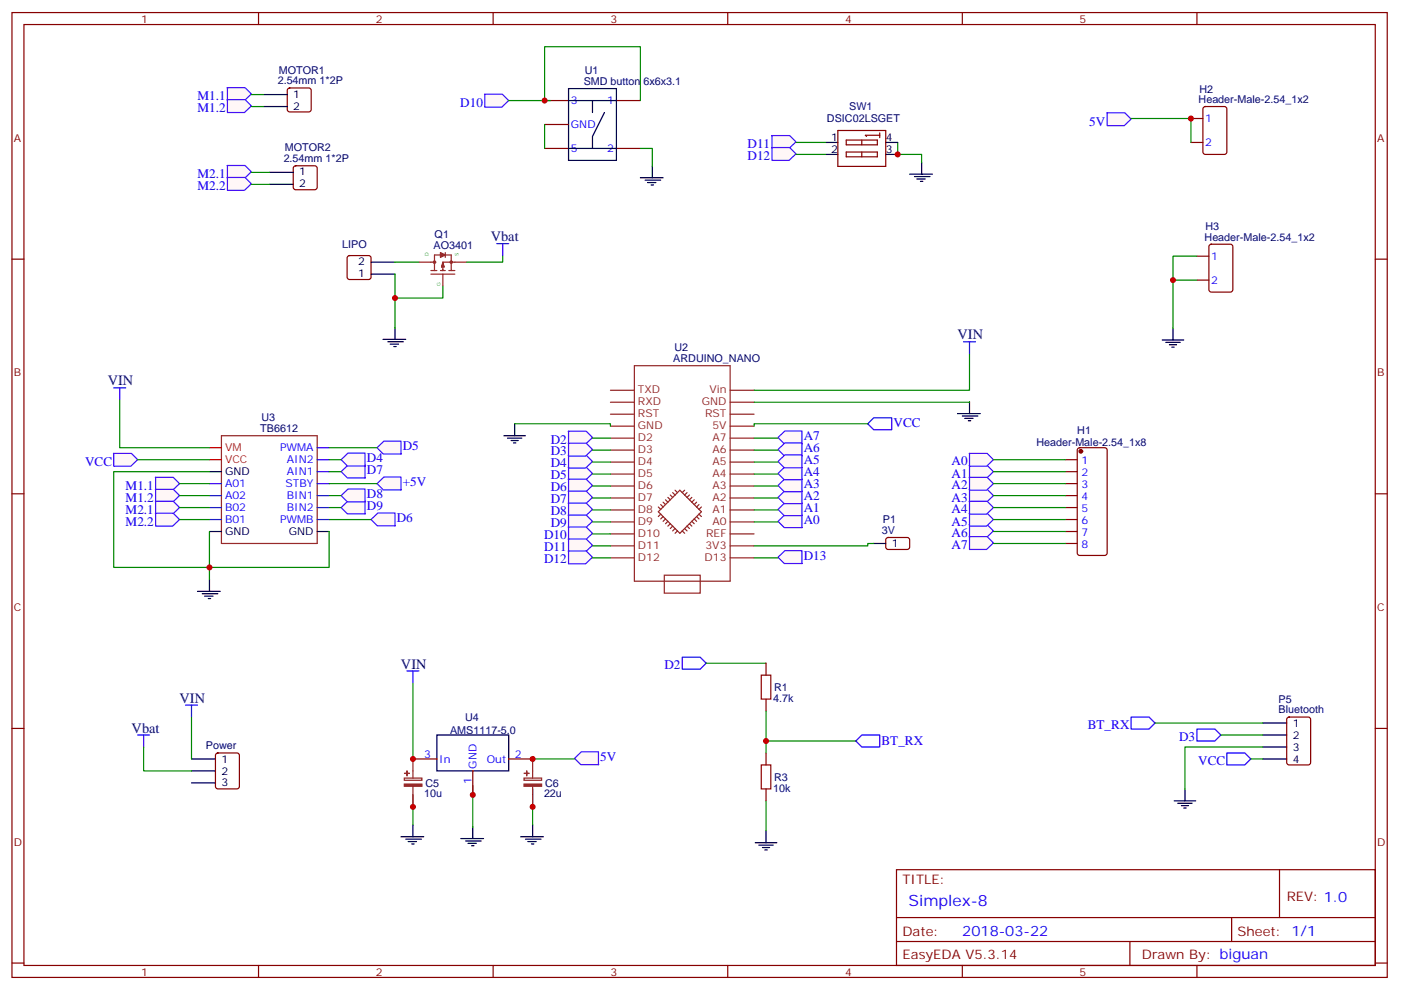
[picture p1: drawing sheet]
<svg xmlns="http://www.w3.org/2000/svg" width="413mm" height="292mm" viewBox="0 0 413 292" stroke-linecap="round" stroke-linejoin="round" font-family="sans-serif">
<g fill="none" stroke="#870000" stroke-width=".35">
<path d="M3.5 3.7h405.4v284.3h-405.4zM7.1 7.2h398.2v277.3h-398.2zM76.2 3.7v3.5M145.3 3.7v3.5M214.5 3.7v3.5M283.6 3.7v3.5M352.8 3.7v3.5M84.9 26.1l.5-.2h5.6l.5 .2 .2 .5v5.7l-.2 .5-.5 .2h-5.6l-.5-.2-.2-.5v-5.7zM86.7 49.1l.4-.2h5.7l.5 .2 .2 .5v5.6l-.2 .5-.5 .2h-5.7l-.5-.2-.2-.5v-5.6zM3.5 76.4h3.6M102.5 75.5l.5-.2h5.7l.5 .2 .2 .5v5.7l-.3 .5-.4 .2h-5.7l-.5-.3-.2-.4v-5.7zM405.3 76.4h3.6"/>
<path d="M3.5 145.5h3.6M405.3 145.5h3.6M3.5 214.7h3.6M405.3 214.7h3.6M264.2 256.3h141.1v28.2h-141.1zM377.1 256.3v14.1M264.2 270.4h141.1M264.2 277.5h141.1M333 277.5v7M363 270.4v7.1M3.5 283.8h3.6M76.2 284.5v3.5"/>
<path d="M145.3 284.5v3.5M214.5 284.5v3.5M283.6 284.5v3.5M352.8 284.5v3.5M405.3 283.8h3.6"/>
</g>
<g fill="none" stroke="#000" stroke-width=".35">
<path d="M77.6 27.9h7.1M77.6 31.4h7.1M79.4 50.8h7M79.4 54.3h7M109.4 77.3h7M109.4 80.8h7M116.4 96.5v3.5M112.9 100h6.7M114.3 100.7h4.6M115 101.4h2.5M116.1 102.1h.7M285.8 118.4v3.5"/>
<path d="M61.7 139h3.6M282.2 121.9h6.7M283.6 122.6h4.6M284.3 123.3h2.5M285.4 124h.7M61.7 156.6h3.6M93.5 156.6h3.5M58.2 174.3h6.7M59.6 175h4.6M60.3 175.7h2.5M61.4 176.4h.7M61.7 170.7v3.6"/>
</g>
<g fill="none" stroke="#00f" stroke-width=".35">
<path d="M146.4 71.8h3.5M148.2 71.8v3.5M93.5 139h3.5M93.5 135.5h3.5M93.5 131.9h3.5M61.7 142.5h3.6M61.7 146h3.6M61.7 149.6h3.6M61.7 153.1h3.6M93.5 142.5h3.5M93.5 146h3.5M93.5 149.6h3.5"/>
<path d="M93.5 153.1h3.5"/>
</g>
<g fill="none" stroke="#8c2424" stroke-width=".35">
<path d="M179.9 118.5h7.1M179.9 115h7.1M187 107.8h28.2v63.5h-28.2zM215.2 118.5h7M215.2 115h7M65.3 128.4h28.2v31.8h-28.2zM179.9 139.7h7.1M179.9 136.2h7.1M179.9 132.6h7.1M179.9 129.1h7.1M179.9 125.6h7.1M179.9 122.1h7.1"/>
<path d="M215.2 139.7h7M215.2 136.2h7M215.2 132.6h7M215.2 129.1h7M215.2 125.6h7M215.2 122.1h7M179.9 157.3h7.1M179.9 153.8h7.1M179.9 150.3h7.1M179.9 146.8h7.1M179.9 143.2h7.1M194 150.8l6.4-6.3 6.3 6.3-6.3 6.4z"/>
<path d="M194 149.4l.7 .7M194.7 148.7l.7 .7M194.7 151.5l-.7 .7M195.4 148l.7 .7M195.4 152.2l-.7 .7M196.1 147.3l.7 .7M196.1 152.9l-.7 .7M196.8 146.6l.8 .7M196.8 153.6l-.7 .7M197.6 145.9l.7 .7M197.6 154.3l-.8 .7M198.3 145.2l.7 .7"/>
<path d="M198.3 155l-.7 .8M199 144.5l.7 .7M199 155.8l-.7 .7M199.7 156.5l-.7 .7M201.1 156.5l.7 .7M201.8 155.8l.7 .7M201.8 144.5l-.7 .7M202.5 155l.7 .8M202.5 145.2l-.7 .7M203.2 154.3l.7 .7M203.2 145.9l-.7 .7M203.9 153.6l.7 .7"/>
<path d="M203.9 146.6l-.7 .7M204.6 152.9l.7 .7M204.6 147.3l-.7 .7M205.3 152.2l.7 .7M205.3 148l-.7 .7M206 151.5l.7 .7M206 148.7l-.7 .7M206.7 149.4l-.7 .7M215.2 157.3h7M215.2 153.8h7M215.2 150.3h7M215.2 146.8h7"/>
<path d="M215.2 143.2h7M179.9 160.9h7.1M179.9 164.4h7.1M195.8 169.5h10.6v5.3h-10.6zM215.2 160.9h7M215.2 164.4h7"/>
</g>
<path d="M61.7 131.9h3.6M61.7 135.5h3.6" fill="none" stroke="#f00" stroke-width=".35"/>
<path d="M222.2 118.5h63.6M61.7 156.6v14.1" fill="none" stroke="#008700" stroke-width=".35"/>
<path d="M33.4 133.6h5.3l1.9 1.9-2.1 1.9h-5z" fill="#fff7f7" stroke="#420aff" stroke-width=".35"/>
<path d="M35.3 117.8v14.1h26.4M285.8 104.4v10.6h-63.6M40.6 135.5h21.1" fill="none" stroke="#008700" stroke-width=".35"/>
<path d="M33.5 114.3h3.5M35.3 114.3v3.5M284 100.7h3.5M285.8 100.7v3.5" fill="none" stroke="#00f" stroke-width=".35"/>
<g fill="#fff7f7" stroke="#420aff" stroke-width=".35">
<path d="M111.1 131.9l2.1-1.9h5l.1 3.8h-5.3z"/>
<path d="M109.4 153.1l2-1.9h5l.1 3.8h-5.3z"/>
</g>
<path d="M97 131.9h14.1M97 153.1h12.4" fill="none" stroke="#008700" stroke-width=".35"/>
<path d="M111.1 142.5l2.1-1.9h5l.1 3.8h-5.3z" fill="#fff7f7" stroke="#420aff" stroke-width=".35"/>
<path d="M97 142.5h14.1" fill="none" stroke="#008700" stroke-width=".35"/>
<g fill="#fff7f7" stroke="#420aff" stroke-width=".35">
<path d="M167.5 137.7h5.3l1.8 1.8-2 2h-5z"/>
<path d="M167.5 141.2h5.3l1.8 1.9-2 1.9h-5z"/>
</g>
<path d="M174.6 139.7h5.3M174.6 143.2h5.3" fill="none" stroke="#008700" stroke-width=".35"/>
<g fill="#fff7f7" stroke="#420aff" stroke-width=".35">
<path d="M167.5 134.1h5.3l1.8 1.9-2 1.9h-5z"/>
<path d="M167.5 144.7h5.3l1.8 1.9-2 1.9h-5z"/>
<path d="M167.5 148.3h5.3l1.8 1.8-2 1.9h-5z"/>
<path d="M167.5 151.8h5.3l1.8 1.8-2 2h-5z"/>
</g>
<path d="M174.6 136.2h5.3M174.6 146.8h5.3M174.6 150.3h5.3M174.6 153.8h5.3" fill="none" stroke="#008700" stroke-width=".35"/>
<g fill="#fff7f7" stroke="#420aff" stroke-width=".35">
<path d="M100.5 149.6l2.1-2h5l.1 3.8h-5.3z"/>
<path d="M100.5 146l2.1-1.9h5l.1 3.8h-5.3z"/>
<path d="M100.5 139l2.1-1.9h5l.1 3.7h-5.3z"/>
<path d="M100.5 135.5l2.1-2h5l.1 3.8h-5.3z"/>
</g>
<path d="M97 135.5h3.5M97 139h3.5M97 146h3.5M97 149.6h3.5" fill="none" stroke="#008700" stroke-width=".35"/>
<g fill="#fff7f7" stroke="#420aff" stroke-width=".35">
<path d="M66.9 25.8h5.3l1.9 1.9-2 1.9h-5.1z"/>
<path d="M66.9 29.4h5.3l1.9 1.8-2 2h-5.1z"/>
<path d="M66.9 48.8h5.3l1.9 1.8-2 2h-5.1z"/>
<path d="M66.9 52.3h5.3l1.9 1.9-2 1.9h-5.1z"/>
</g>
<path d="M74.1 27.9h3.5M74.1 31.4h3.5M74.1 50.8h5.3M74.1 54.3h5.3" fill="none" stroke="#008700" stroke-width=".35"/>
<g fill="#fff7f7" stroke="#420aff" stroke-width=".35">
<path d="M45.8 140.7h5.3l1.8 1.8-2 2h-5z"/>
<path d="M45.8 144.2h5.3l1.8 1.8-2 2h-5z"/>
<path d="M45.8 147.7h5.3l1.8 1.9-2 1.9h-5z"/>
<path d="M45.8 151.3h5.3l1.8 1.8-2 1.9h-5z"/>
</g>
<path d="M52.9 142.5h8.8M52.9 146h8.8M52.9 149.6h8.8M52.9 153.1h8.8" fill="none" stroke="#008700" stroke-width=".35"/>
<g fill="#fff7f7" stroke="#420aff" stroke-width=".35">
<path d="M285.7 154.6h5.3l1.8 1.9-2 1.9h-5z"/>
<path d="M285.7 158.1h5.3l1.8 1.9-2 1.9h-5z"/>
<path d="M167.5 127.1h5.3l1.8 1.8-2 2h-5z"/>
<path d="M167.5 130.6h5.3l1.8 1.9-2 1.9h-5z"/>
</g>
<path d="M174.6 132.6h5.3M174.6 129.1h5.3" fill="none" stroke="#008700" stroke-width=".35"/>
<g fill="#fff7f7" stroke="#420aff" stroke-width=".35">
<path d="M229.3 128.9l2-1.9h5.1v3.8h-5.2z"/>
<path d="M229.3 132.5l2-2h5.1v3.8h-5.2z"/>
</g>
<path d="M222.2 129.1h7.1M222.2 132.6h7.1" fill="none" stroke="#008700" stroke-width=".35"/>
<g fill="#fff7f7" stroke="#420aff" stroke-width=".35">
<path d="M285.7 137.1h5.3l1.8 1.9-2 1.9h-5z"/>
<path d="M285.7 144.2h5.3l1.8 1.8-2 2h-5z"/>
<path d="M285.7 151.3h5.3l1.8 1.8-2 1.9h-5z"/>
<path d="M285.7 133.6h5.3l1.8 1.9-2 1.9h-5z"/>
<path d="M285.7 140.7h5.3l1.8 1.8-2 2h-5z"/>
<path d="M285.7 147.7h5.3l1.8 1.9-2 1.9h-5z"/>
<path d="M229.3 153.6l2-1.9h5.1v3.8h-5.2z"/>
<path d="M229.3 150.1l2-1.9h5.1v3.8h-5.2z"/>
<path d="M229.3 146.6l2-2h5.1v3.8h-5.2z"/>
<path d="M229.3 143.1l2-2h5.1v3.8h-5.2z"/>
<path d="M229.3 139.5l2-1.9h5.1v3.8h-5.2z"/>
<path d="M229.3 136l2-1.9h5.1v3.7h-5.2z"/>
</g>
<path d="M222.2 136.2h7.1M222.2 139.7h7.1M222.2 143.2h7.1M222.2 146.8h7.1M222.2 150.3h7.1M222.2 153.8h7.1" fill="none" stroke="#008700" stroke-width=".35"/>
<path d="M188.7 52.4h6.7M190.1 53.1h4.6M190.9 53.8h2.4M191.9 54.5h.7M192.3 48.9v3.5" fill="none" stroke="#000" stroke-width=".35"/>
<g fill="#fff7f7" stroke="#420aff" stroke-width=".35">
<path d="M229.3 164.2l2-1.9h5.1v3.8h-5.2z"/>
<path d="M167.5 155.3h5.3l1.8 1.9-2 1.9h-5z"/>
</g>
<path d="M222.2 164.4h7.1" fill="none" stroke="#008700" stroke-width=".35"/>
<g fill="#fff7f7" stroke="#420aff" stroke-width=".35">
<path d="M167.5 158.8h5.3l1.8 1.9-2 1.9h-5z"/>
<path d="M167.5 162.4h5.3l1.8 1.8-2 2h-5z"/>
<path d="M142.8 27.8h5.3l1.8 1.8-2 2h-5z"/>
<path d="M227.5 40h5.2l1.9 1.8-2 1.9h-5.1z"/>
<path d="M227.5 43.5h5.2l1.9 1.8-2 2h-5.1z"/>
</g>
<g fill="none" stroke="#000" stroke-width=".35">
<path d="M268.1 51.3h6.7M269.5 52h4.6M270.2 52.7h2.5M271.3 53.4h.7M271.6 47.8v3.5M56.4 230.7h7.1M56.4 223.7h7.1M56.4 227.2h7.1M118.2 246.6h6.7M119.6 247.3h4.6M120.3 248h2.5M121.4 248.7h.7"/>
<path d="M121.7 243.1v3.5M135.8 247.1h6.7M137.2 247.8h4.6M137.9 248.5h2.5M139 249.2h.7M139.3 243.6v3.5"/>
</g>
<path d="M264.6 42v3.5h7v2.5M174.6 157.3h5.3M174.6 160.9h5.3M174.6 164.4h5.3M56.4 211.3v12.4M121.7 201.4v23M42.3 220.1v7.1h14.1M139.3 231.4v12.4" fill="none" stroke="#008700" stroke-width=".35"/>
<path d="M63.7 222.1l.5-.2h5.6l.7 .4 .1 9.5-.5 .6-5.9 .1-.6-.5-.1-9.4z" fill="none" stroke="#870000" stroke-width=".35"/>
<path d="M119.9 197.7h3.6M121.7 197.7v3.6M40.6 216.6h3.5M42.3 216.6v3.5M54.7 207.8h3.5M56.4 207.8v3.5" fill="none" stroke="#00f" stroke-width=".35"/>
<path d="M169.3 223.5l2.1-2h5l.1 3.8h-5.3z" fill="#fff7f7" stroke="#420aff" stroke-width=".35"/>
<g fill="none" stroke="#000" stroke-width=".35">
<path d="M167.6 26.1h14.1v21.2h-14.1zM167.6 29.6h14.1M174.6 29.6v3.6M178.2 33.2l-3.6 7v3.5M167.6 43.7h14.1M243.4 42h3.5M243.4 45.5h3.5M261.1 42h3.5M261.1 45.5h3.5M345.7 96.7v3.5M342.5 100.2h6.4M343.6 100.9h4.2"/>
<path d="M344.7 101.6h2.1M345.4 102.3h.7M257.5 160.2h3.6M128.8 216.6h21.1v10.6h-21.1zM372.2 213.1h7M372.2 216.6h7M346.1 236h6.3M347.1 236.7h4.3M348.2 237.4h2.1M348.9 238.1h.7M349.2 232.5v3.5M372.2 220.1h7"/>
<path d="M372.2 223.7h7M153.5 246.6h6.7M154.9 247.3h4.6M155.6 248h2.4M156.6 248.7h.7M157 243.1v3.5M222.6 248.4h6.4M223.7 249.1h4.2M224.7 249.8h2.1M225.4 250.5h.7M225.8 244.8v3.6"/>
</g>
<g fill="none" stroke="#008700" stroke-width=".35">
<path d="M149.9 29.6h12.4M160.5 36.7v7M188.7 43.7h3.6v5.3M234.6 42h8.8M234.6 45.5h8.8M352.8 75.5h-7.1v21.2M345.7 82.6h7.1M292.8 135.5h21.2M292.8 139h21.2M292.8 142.5h21.2M292.8 146h21.2M292.8 149.6h21.2"/>
<path d="M292.8 153.1h21.2M292.8 156.6h21.2M257.5 160.2h-1.7v.7h-33.6M292.8 160.2h21.2M208.1 195.4h17.7M225.8 209.6v12.3M225.8 218.4h26.4M340.4 213.1h31.8M359.8 216.6h12.4M121.7 234.2v8.9M157 232.5v10.6M157 223.7h12.3"/>
<path d="M225.8 236v8.8M368.7 223.7h3.5M372.2 220.1h-23v12.4"/>
</g>
<g fill="none" stroke="#870000" stroke-width=".35">
<path d="M160.5 29.6h7.1M160.5 36.7h7.1M181.7 29.6h7M246.9 38.5h14.2v10.5h-14.2zM259.3 39.9h-4.2l.3 .3M259.3 39.2v1.4M351 34.9h3.5M354.8 31.6l.4-.2h5.7l.6 .4 .1 13-.5 .7h-5.9l-.6-.5-.1-12.9zM160.5 43.7h7.1M181.7 43.7h7M249.4 41.3h9.2v1.4h-9.2zM249.4 44.8h9.2v1.4h-9.2z"/>
<path d="M254 41.3v1.4M254 44.8v1.4M351 42h3.5M352.8 75.5h3.5M356.5 72.2l.5-.2h5.7l.6 .4 .1 13-.5 .6-5.9 .1-.6-.5-.1-12.9zM352.8 82.6h3.5M314 135.5h3.5M314 139h3.5M317.7 132.1l.5-.2h7.4l.7 .5v30.6l-.4 .6-7.7 .1-.6-.5-.1-30.6zM261.3 158.6l.5-.2 5.9 .1 .4 .6-.1 2.4-.6 .4h-5.9l-.4-.7v-2.1zM314 142.5h3.5M314 146h3.5"/>
<path d="M314 149.6h3.5M314 153.1h3.5M314 156.6h3.5M314 160.2h3.5M379.5 211.5l.4-.2h5.7l.6 .4 .1 13-.5 .7h-5.9l-.6-.4-.1-13zM121.7 223.7h7.1M139.3 227.2v7M149.9 223.7h7.1"/>
</g>
<path d="M201.1 193.7h5.3l1.7 1.7-1.7 1.8h-5.3zM252.2 218.4l1.8-1.8h5.3v3.5h-5.3zM333.4 211.3h5.3l1.7 1.8-1.7 1.7h-5.3zM352.8 214.8h5.3l1.7 1.8-1.7 1.8h-5.3zM361.6 221.9h5.3l1.8 1.8-1.8 1.7h-5.3z" fill="none" stroke="#00f" stroke-width=".35"/>
<path d="M119.2 229.3h5.2v.6h-5.2zM121.7 223.7v5.6M121.7 231.8v6M154.4 229.3h5.2v.6h-5.2zM157 223.7v5.6M157 231.8v6" fill="none" stroke="#8c2424" stroke-width=".35"/>
<g fill="#8c2424" stroke="#8c2424" stroke-width=".35">
<path d="M119.2 231.1h5.2v.6h-5.2z"/>
<path d="M119.2 227.9h1.4z"/>
<path d="M119.9 227.2l.1 1.4z"/>
<path d="M154.4 231.1h5.2v.6h-5.2z"/>
<path d="M154.5 227.9h1.4z"/>
<path d="M155.2 227.2l.1 1.4z"/>
</g>
<circle cx="318.6" cy="133" r=".53" fill="#870000" stroke="#870000" stroke-width=".35"/>
<path d="M326.2 33.2h5.3l1.9 1.9-2.1 1.9h-5z" fill="#fff7f7" stroke="#420aff" stroke-width=".35"/>
<path d="M160.5 29.6v-15.8h28.2v15.8M333.4 34.9h17.6v7.1M116.4 77.3h7.1M148.2 75.5v1.8h-10.6M116.4 80.8v15.9M130.5 84.3v3.5h-14.1M61.7 139h-28.2v28.2h63.5v-10.6M151.7 124.9h28.2v.7M255.8 124.9h-33.6v.7" fill="none" stroke="#008700" stroke-width=".35"/>
<path d="M255.8 124.9l1.7-1.8h5.3v3.5h-5.3z" fill="none" stroke="#00f" stroke-width=".35"/>
<path d="M224.4 199h2.8v7h-2.8zM224.4 225.4h2.8v7.1h-2.8z" fill="none" stroke="#a10000" stroke-width=".35"/>
<path d="M225.8 195.4v3.6M225.8 206v3.6M225.8 221.9v3.5M225.8 232.5v3.5" fill="none" stroke="#870000" stroke-width=".35"/>
<g fill="none" stroke="#8c2424" stroke-width=".35">
<path d="M123.5 77.3h4.6M127 79.7h1.8M128.1 79.7v-4.6h4.9v4.6M129.8 79.7h1.4M129.8 74.4l1.4 .7-1.4 .7zM129.8 74.8l.7 .3M130.2 78.7h.7M130.2 74.8l.3 .3M130.5 77.3h7.1M130.5 77.6v2.1M130.5 77.3l-.3 1.4M130.5 77.3l.4 1.4"/>
<path d="M130.5 77.6l.4 1.1M130.5 77.6l-.3 1.1M130.5 78l-.3 .7M130.5 75.1l-.7 .4M130.5 75.1l-.3 .4M131.2 74.4v1.4M132.3 79.7h1.8M127 80.8h7.1M130.5 80.8v3.5"/>
<circle cx="128.1" cy="77.3" r=".35"/>
<circle cx="133" cy="77.3" r=".35"/>
</g>
<path d="M148.5 128.4h6.4M149.6 129.1h4.2M150.6 129.8h2.2M151.3 130.5h.7M151.7 124.9v3.5" fill="none" stroke="#000" stroke-width=".35"/>
<g fill="#c00">
<circle cx="116.4" cy="87.8" r=".88"/>
<circle cx="345.7" cy="82.5" r=".88"/>
<circle cx="121.7" cy="223.7" r=".88"/>
<circle cx="139.3" cy="234.2" r=".88"/>
<circle cx="225.8" cy="218.4" r=".88"/>
<circle cx="121.7" cy="237.8" r=".88"/>
<circle cx="157" cy="223.7" r=".88"/>
<circle cx="157" cy="237.8" r=".88"/>
<circle cx="264.6" cy="45.5" r=".88"/>
<circle cx="351" cy="34.9" r=".88"/>
<circle cx="61.7" cy="167.2" r=".88"/>
<circle cx="160.5" cy="29.6" r=".88"/>
</g>
<text font-size="4.6" fill="#00f" x="267.8" y="266.9">Simplex-8</text>
<g font-size="4.2" fill="#000080">
<text x="144.6" y="71.1">Vbat</text>
<text x="282.2" y="100">VIN</text>
<text x="31.7" y="113.6">VIN</text>
<text x="118.2" y="197">VIN</text>
<text x="52.9" y="207.1">VIN</text>
<text x="38.8" y="215.9">Vbat</text>
</g>
<text font-size="4.2" fill="#00f" x="283.6" y="275.7">2018-03-22</text>
<g font-size="3.9" fill="#00f">
<text x="58.2" y="29.5">M1.1</text>
<text x="58.2" y="33">M1.2</text>
<text x="135.7" y="31.4">D10</text>
<text x="321.1" y="37">5V</text>
<text x="220.3" y="43.6">D11</text>
<text x="220.3" y="47.1">D12</text>
<text x="58.2" y="52.4">M2.1</text>
<text x="58.2" y="55.9">M2.2</text>
<text x="263.3" y="125.7">VCC</text>
<text x="162.3" y="130.7">D2</text>
<text x="236.9" y="129.7">A7</text>
<text x="25.1" y="137.2">VCC</text>
<text x="108.1" y="136.2">D4</text>
<text x="118.7" y="132.6">D5</text>
<text x="162.3" y="137.8">D4</text>
<text x="162.3" y="134.2">D3</text>
<text x="236.9" y="133.2">A6</text>
<text x="236.9" y="136.8">A5</text>
<text x="280.5" y="137">A0</text>
<text x="108.1" y="139.7">D7</text>
<text x="118.7" y="143.2">+5V</text>
<text x="162.3" y="141.3">D5</text>
<text x="236.9" y="143.8">A3</text>
<text x="236.9" y="140.3">A4</text>
<text x="280.5" y="140.8">A1</text>
<text x="37" y="144.3">M1.1</text>
<text x="37" y="147.8">M1.2</text>
<text x="108.1" y="146.8">D8</text>
<text x="162.3" y="144.8">D6</text>
<text x="162.3" y="148.3">D7</text>
<text x="236.9" y="147.3">A2</text>
<text x="280.5" y="147.8">A3</text>
<text x="280.5" y="144">A2</text>
<text x="37" y="151.3">M2.1</text>
<text x="37" y="154.9">M2.2</text>
<text x="108.1" y="150.3">D9</text>
<text x="116.9" y="153.8">D6</text>
<text x="162.3" y="151.9">D8</text>
<text x="162.3" y="155.4">D9</text>
<text x="236.9" y="154.4">A0</text>
<text x="236.9" y="150.9">A1</text>
<text x="280.5" y="154.9">A5</text>
<text x="280.5" y="151.1">A4</text>
<text x="160.4" y="158.9">D10</text>
<text x="280.5" y="158.2">A6</text>
<text x="280.5" y="161.7">A7</text>
<text x="160.4" y="162.5">D11</text>
<text x="160.4" y="166">D12</text>
<text x="236.9" y="165">D13</text>
<text x="195.8" y="197.2">D2</text>
<text x="320.6" y="214.8">BT_RX</text>
<text x="259.8" y="219.4">BT_RX</text>
<text x="347.5" y="218.4">D3</text>
<text x="176.9" y="224.2">5V</text>
<text x="353.2" y="225.4">VCC</text>
</g>
<g font-size="3.9" fill="#800">
<text x="266" y="260.5">TITLE:</text>
<text x="379.2" y="265.5">REV: 1.0</text>
<text x="266" y="275.7">Date:</text>
<text x="364.8" y="275.7">Sheet: 1/1</text>
<text x="266" y="282.8">EasyEDA V5.3.14</text>
<text x="336.5" y="282.8">Drawn By: biguan</text>
</g>
<g font-size="3.2" fill="#800">
<text x="41.6" y="6.7">1</text>
<text x="110.8" y="6.7">2</text>
<text x="179.9" y="6.7">3</text>
<text x="249.1" y="6.7">4</text>
<text x="318.2" y="6.7">5</text>
<text x="4.1" y="41.8">A</text>
<text x="405.9" y="41.8">A</text>
<text x="4.1" y="110.9">B</text>
<text x="405.9" y="110.9">B</text>
<text x="4.1" y="180.1">C</text>
<text x="405.9" y="180.1">C</text>
<text x="4.1" y="249.2">D</text>
<text x="405.9" y="249.2">D</text>
<text x="41.6" y="287.5">1</text>
<text x="110.8" y="287.5">2</text>
<text x="179.9" y="287.5">3</text>
<text x="249.1" y="287.5">4</text>
<text x="318.2" y="287.5">5</text>
</g>
<g font-size="3.2" fill="#000080">
<text x="82.2" y="21.7">MOTOR1</text>
<text x="172.4" y="21.9">U1</text>
<text x="81.8" y="24.9">2.54mm 1*2P</text>
<text x="172" y="25">SMD button 6x6x3.1</text>
<text x="353.5" y="27.3">H2</text>
<text x="250.3" y="32.5">SW1</text>
<text x="353.3" y="30.3">Header-Male-2.54_1x2</text>
<text x="243.7" y="36.1">DSIC02LSGET</text>
<text x="83.6" y="47.8">2.54mm 1*2P</text>
<text x="84" y="44.6">MOTOR2</text>
<text x="128.1" y="70.3">Q1</text>
<text x="355" y="70.9">Header-Male-2.54_1x2</text>
<text x="355.3" y="67.9">H3</text>
<text x="100.9" y="73.2">LIPO</text>
<text x="127.8" y="73.4">AO3401</text>
<text x="198.4" y="106.7">ARDUINO_NANO</text>
<text x="198.8" y="103.5">U2</text>
<text x="77.1" y="124.2">U3</text>
<text x="76.7" y="127.4">TB6612</text>
<text x="305.5" y="131.3">Header-Male-2.54_1x8</text>
<text x="317.5" y="127.8">H1</text>
<text x="260.2" y="154.2">P1</text>
<text x="259.9" y="157.3">3V</text>
<text x="228.2" y="203.8">R1</text>
<text x="227.9" y="206.8">4.7k</text>
<text x="376.9" y="207.1">P5</text>
<text x="137.1" y="212.4">U4</text>
<text x="376.9" y="210.3">Bluetooth</text>
<text x="60.7" y="220.8">Power</text>
<text x="132.6" y="216.3">AMS1117-5.0</text>
<text x="125.4" y="231.8">C5</text>
<text x="160.7" y="231.8">C6</text>
<text x="227.9" y="233.3">10k</text>
<text x="228.2" y="230.2">R3</text>
<text x="125.1" y="235">10u</text>
<text x="160.3" y="235">22u</text>
</g>
<g font-size="3.2">
<text x="86.4" y="28.8">1</text>
<text x="86.4" y="32.3">2</text>
<text x="244.9" y="41.6">1</text>
<text x="261.1" y="41.6">4</text>
<text x="244.9" y="45.2">2</text>
<text x="261.1" y="45.2">3</text>
<text x="88.2" y="51.7">1</text>
<text x="88.2" y="55.2">2</text>
<text x="105.6" y="81.7">1</text>
<text x="105.6" y="78.1">2</text>
<text x="66.3" y="140.1">GND</text>
<text x="66.3" y="157.7">GND</text>
<text x="85.1" y="157.7">GND</text>
<text x="262.8" y="161.2">1</text>
<text x="381" y="214.1">1</text>
<text x="381" y="217.7">2</text>
<text x="381" y="221.2">3</text>
<text x="65.3" y="224.7">1</text>
<text x="381" y="224.7">4</text>
<text x="65.3" y="231.8">3</text>
<text x="65.3" y="228.2">2</text>
</g>
<g font-size="3.2" fill="#00f">
<text x="168.3" y="30.7">3</text>
<text x="179" y="30.7">1</text>
<text x="355.2" y="36">1</text>
<text x="168.3" y="37.7">GND</text>
<text x="168.3" y="44.8">5</text>
<text x="179" y="44.8">2</text>
<text x="355.2" y="43">2</text>
<text x="357" y="76.6">1</text>
<text x="357" y="83.6">2</text>
<text x="82.5" y="133">PWMA</text>
<text x="84.5" y="136.5">AIN2</text>
<text x="318.8" y="136.9">1</text>
<text x="66.3" y="143.6">A01</text>
<text x="84.2" y="143.6">STBY</text>
<text x="84.5" y="140.1">AIN1</text>
<text x="318.8" y="140.4">2</text>
<text x="318.8" y="143.9">3</text>
<text x="66.3" y="147.1">A02</text>
<text x="84.5" y="147.1">BIN1</text>
<text x="318.8" y="147.5">4</text>
<text x="66.3" y="150.6">B02</text>
<text x="66.3" y="154.2">B01</text>
<text x="82.5" y="154.2">PWMB</text>
<text x="84.5" y="150.6">BIN2</text>
<text x="318.8" y="151">5</text>
<text x="318.8" y="154.5">6</text>
<text x="318.8" y="158">7</text>
<text x="318.8" y="161.6">8</text>
<text x="125" y="223.3">3</text>
<text x="129.5" y="224.7">In</text>
<text x="140.4" y="226.5" transform="rotate(-90 140.4 226.5)">GND</text>
<text x="143.5" y="224.7">Out</text>
<text x="151.7" y="223.3">2</text>
<text x="139" y="231" transform="rotate(-90 139 231)">1</text>
</g>
<g font-size="3.2" fill="#8d2323">
<text x="188" y="119.4">RXD</text>
<text x="188" y="115.9">TXD</text>
<text x="206.9" y="119.4">GND</text>
<text x="209.1" y="115.9">Vin</text>
<text x="188" y="122.9">RST</text>
<text x="207.8" y="122.9">RST</text>
<text x="188" y="130">D2</text>
<text x="188" y="126.5">GND</text>
<text x="210" y="126.5">5V</text>
<text x="210" y="130">A7</text>
<text x="188" y="137.1">D4</text>
<text x="188" y="133.5">D3</text>
<text x="210" y="133.5">A6</text>
<text x="210" y="137.1">A5</text>
<text x="188" y="140.6">D5</text>
<text x="210" y="140.6">A4</text>
<text x="188" y="147.6">D7</text>
<text x="188" y="144.1">D6</text>
<text x="210" y="144.1">A3</text>
<text x="210" y="147.6">A2</text>
<text x="188" y="154.7">D9</text>
<text x="188" y="151.2">D8</text>
<text x="210" y="151.2">A1</text>
<text x="210" y="154.7">A0</text>
<text x="188" y="161.7">D11</text>
<text x="188" y="158.2">D10</text>
<text x="207.9" y="161.7">3V3</text>
<text x="208.1" y="158.2">REF</text>
<text x="188" y="165.3">D12</text>
<text x="207.7" y="165.3">D13</text>
</g>
<g font-size="3.2" fill="#f00">
<text x="66.3" y="133">VM</text>
<text x="66.3" y="136.5">VCC</text>
</g>
<g font-size="1.4" fill="#238d23">
<text x="126.3" y="75.4" transform="rotate(-90 126.3 75.4)">D</text>
<text x="135.2" y="75.4" transform="rotate(-90 135.2 75.4)">S</text>
<text x="129.9" y="84.2" transform="rotate(-90 129.9 84.2)">G</text>
</g>
</svg>
